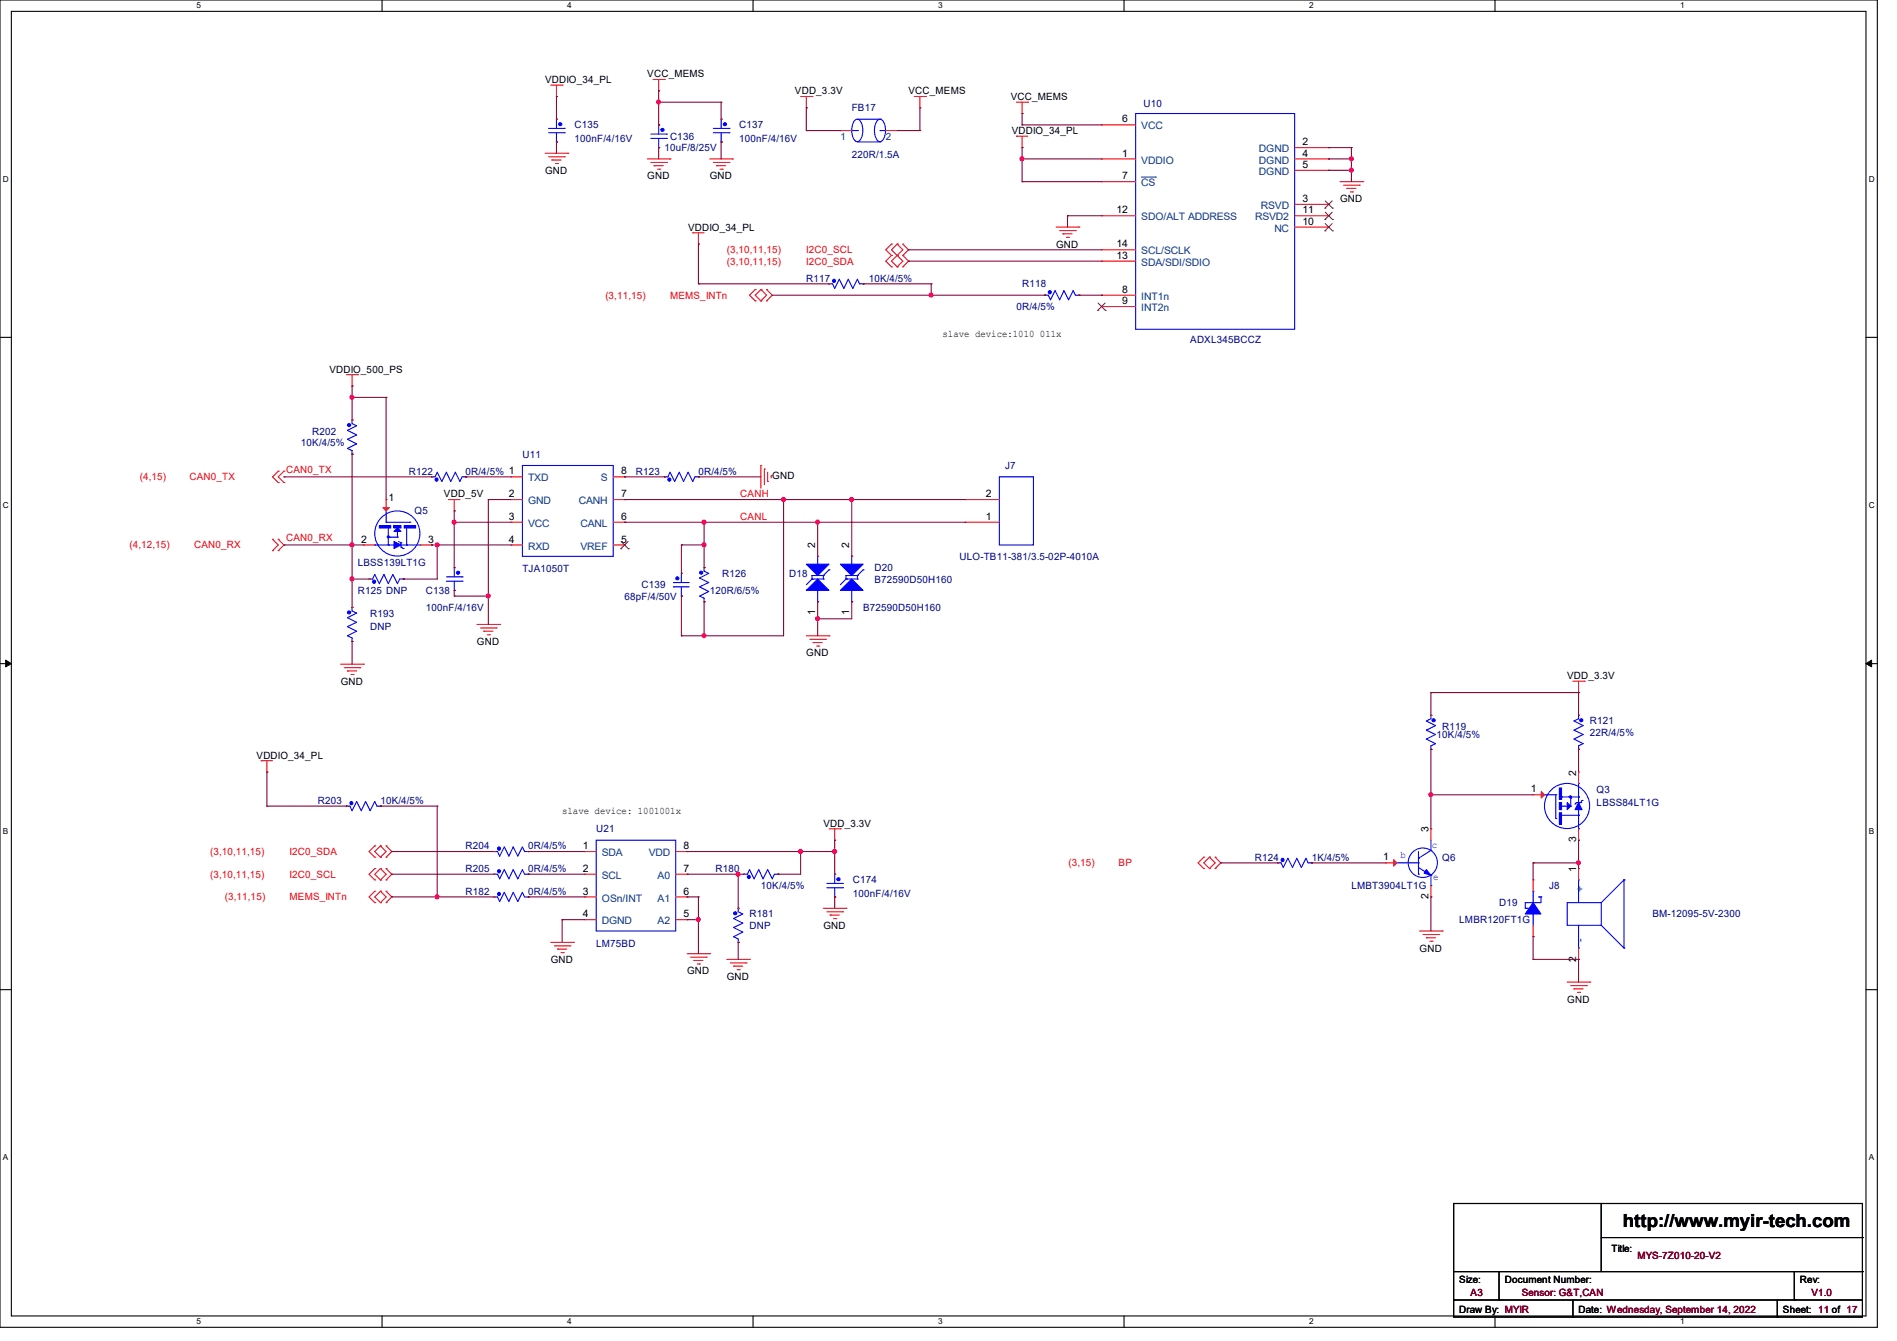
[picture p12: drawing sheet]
<svg xmlns="http://www.w3.org/2000/svg" width="297mm" height="210mm" viewBox="0 0 297 210" stroke-linecap="round" stroke-linejoin="round" font-family="sans-serif">
<g fill="none" stroke="#000" stroke-width=".17">
<path d="M0 0h293.9v207.9h-293.9zM1.8 1.8h290.3v204.3h-290.3zM59.8 0v1.8M117.9 0v1.8M176 0v1.8M234.1 0v1.8M0 52.8h1.8M292.1 52.8h1.8M0 103.9h1.8M292.1 103.9h1.8M0 155h1.8M292.1 155h1.8"/>
<path d="M227.6 188.5h64v17.7h-64zM227.6 199.1h64M234.7 199.1v4.5M250.7 188.5h.1M250.7 188.5v10.6M250.7 193.8h40.9M280.9 199.1v4.5M291.6 199.1h.1M291.6 193.8h.1M59.8 206.1v1.8M117.9 206.1v1.8M176 206.1v1.8"/>
<path d="M227.6 203.6h.1M227.6 203.6h64M234.1 206.1v1.8M234.7 203.6h.1M246.3 206.2h.1M246.3 203.6v2.6M278.3 206.2h.1M278.3 203.6v2.6M280.9 203.6h.1"/>
</g>
<path d="M.9 103.4l.9 .5-.9 .5zM292.1 103.9l.9-.5v1z" fill="#000"/>
<path d="M.9 103.4l.9 .5-.9 .5zM292.1 103.9l.9-.5v1z" fill="none" stroke="#000" stroke-width=".16"/>
<g fill="none" stroke="#f00" stroke-width=".17">
<path d="M86.2 13.3h1.8M87.1 15.1h.1M87.1 13.3v1.8M88 13.3h.1M102.2 12.4h1.8M103.1 14.2h.1M103.1 12.4v1.8M104 12.4h.1M125.3 15.1h1.8M126.2 16.9h.1M126.2 15.1v1.8M127.1 15.1h.1"/>
<path d="M143.1 15.1h1.8M144 16.9h.1M144 15.1v1.8M144.9 15.1h.1M159.1 16h1.8M160 17.8h.1M160 16v1.8M160.9 16h.1M85.3 24h3.6M85.9 24.6h2.4M86.4 25.1h.1M86.4 25.1h1.4"/>
<path d="M87 25.6h.3M87.3 25.6h.1M88.3 24.6h.1M88.9 24h.1M101.3 24.9h3.6M101.9 25.4h2.5M102.4 26h.1M102.4 26h1.4M103 26.5h.3M103.3 26.5h.1M104.4 25.4h.1M104.9 24.9h.1"/>
<path d="M108.5 36.4h.1M108.5 36.4h1.7M109.3 38.2h.1M109.3 36.4v1.8M111.1 24.9h3.6M111.7 25.4h2.4M112.2 26h.1M112.2 26h1.4M112.7 26.5h.4M113.1 26.5h.1M114.1 25.4h.1M114.7 24.9h.1"/>
<path d="M131.6 20.4h.1M131.6 20.4h1.7M138.7 20.4h1.8M139.6 38.2h.1M139.6 38.2l-.9 .9 .9 .9M140.5 38.2h.1M140.5 20.4h.1M140.5 38.2l-.9 .9 1.8 1.8-.9 .9M140.5 38.2l.9 .9-1.8 1.8 .9 .9M141.4 38.2h.1M141.4 38.2l.8 .9-.8 .9M159.1 21.3h.1"/>
<path d="M159.1 21.3h1.8M160 23.1h.1M160 21.3v1.8M165.4 35.6h3.5M165.9 36.1h2.5M166.4 36.6h.1M166.4 36.6h1.5M167 37.2h.3M167.3 37.2h.1M168.4 36.1h.1M168.9 35.6h.1M209.8 28.4h3.6"/>
<path d="M210.4 29h2.4M210.9 29.5h.1M210.9 29.5h1.4M211.4 30.1h.4M211.8 30.1h.1M212.8 29h.1M213.4 28.4h.1M54.2 58.7h1.8M55.1 58.7v1.8M56 58.7h.1M118.2 45.3h.1M118.2 47.1h.1"/>
<path d="M118.2 45.3l-.9 .9 .9 .9M119.1 47.1h.1M119.1 45.3h.1M119.1 45.3l-.9 .9 .9 .9M119.1 45.3l.9 .9-.9 .9M120 45.3h.1M120 47.1h.1M120 45.3l.9 .9-.9 .9M139.6 40h.1M139.6 41.8h.1M139.6 40l-.9 .9 .9 .9M140.5 40h.1"/>
<path d="M140.5 41.8h.1M141.4 40h.1M141.4 41.8h.1M141.4 40l.8 .9-.8 .9M43.6 73.8h.1M43.6 75.6h.1M43.6 73.8l-.9 .9 .9 .9M44.4 73.8h.1M44.4 75.6h.1M44.4 73.8l-.8 .9 .8 .9M55.1 60.5h.1M70.2 78.2h.1"/>
<path d="M70.2 78.2h1.8M71.1 78.2v1.8M119.1 72.9h.1M119.1 72.9v3.6M119.7 73.4h.1M119.7 73.4v2.5M120.2 75.4h.1M120.2 74v1.4M120.7 74.5h.1M120.7 74.5v.3M42.7 86.2h.1M42.7 84.5h.1"/>
<path d="M42.7 84.5l.9 .8-.9 .9M43.6 84.5h.1M43.6 86.2h.1M43.6 84.5l.8 .8-.8 .9M71.1 80h.1M74.7 97.8h3.5M75.2 98.3h2.5M75.7 98.8h.1M75.7 98.8h1.5M76.3 99.4h.3M76.6 99.4h.1M77.7 98.3h.1"/>
<path d="M78.2 97.8h.1M126.2 99.6h3.6M129.8 99.6h.1M40.9 119.1h.1M40.9 119.1h1.8M41.8 119.1v1.8M53.3 104h3.6M53.9 104.6h2.4M54.4 105.1h.1M54.4 105.1h1.4M54.9 105.6h.4M55.3 105.6h.1"/>
<path d="M56.3 104.6h.1M56.9 104h.1M126.8 100.1h2.4M127.3 100.6h.1M127.3 100.6h1.4M127.8 101.2h.4M128.2 101.2h.1M129.2 100.1h.1M246.3 106.7h1.7M247.1 108.5h.1M247.1 106.7v1.8M248 106.7h.1"/>
<path d="M41.8 120.9h.1M58.7 136h.1M58.7 137.8h.1M58.7 132.5h.1M58.7 134.2h.1M58.7 139.6h.1M58.7 136l-.9 .9 .9 .9M58.7 132.5l-.9 .8 .9 .9M58.7 139.6l-.9 .9 .9 .9M59.6 137.8h.1M59.6 136h.1M59.6 134.2h.1"/>
<path d="M59.6 132.5h.1M59.6 139.6h.1M59.6 136l-.9 .9 .9 .9M59.6 136l.9 .9-.9 .9M59.6 132.5l-.9 .8 .9 .9M59.6 132.5l.9 .8-.9 .9M59.6 139.6l-.9 .9 .9 .9M59.6 139.6l.9 .9-.9 .9M60.5 136h.1M60.5 137.8h.1M60.5 132.5h.1M60.5 134.2h.1"/>
<path d="M60.5 139.6h.1M60.5 132.5l.8 .8-.8 .9M60.5 139.6l.8 .9-.8 .9M60.5 136l.8 .9-.8 .9M129.8 129.8h1.8M130.7 131.6h.1M130.7 129.8v1.8M131.6 129.8h.1M188.5 134.2h.1M188.5 136h.1M188.5 134.2l-.9 .9 .9 .9M189.4 136h.1"/>
<path d="M189.4 134.2h.1M189.4 134.2l-.9 .9 .9 .9M189.4 134.2l.8 .9-.8 .9M190.2 134.2h.1M190.2 136h.1M190.2 134.2l.9 .9-.9 .9M58.7 141.4h.1M59.6 141.4h.1M60.5 141.4h.1M86.2 147.6h3.6M86.8 148.1h2.4M87.3 148.6h.1"/>
<path d="M87.3 148.6h1.4M87.8 149.2h.4M88.2 149.2h.1M89.2 148.1h.1M89.8 147.6h.1M107.6 149.4h3.5M108.1 149.9h2.5M108.6 150.4h.1M108.6 150.4h1.5M109.2 151h.3M109.5 151h.1M110.6 149.9h.1"/>
<path d="M111.1 149.4h.1M113.8 150.2h3.5M114.3 150.8h2.5M114.9 151.3h.1M114.9 151.3h1.4M115.4 151.8h.3M115.7 151.8h.1M116.8 150.8h.1M117.3 150.2h.1M128.9 142.2h3.6M129.5 142.8h2.4M130 143.3h.1"/>
<path d="M130 143.3h1.4M130.5 143.8h.4M130.9 143.8h.1M131.9 142.8h.1M132.5 142.2h.1M222.2 145.8h3.6M222.8 146.3h2.5M223.3 146.9h.1M223.3 146.9h1.4M223.9 147.4h.3M224.2 147.4h.1M225.3 146.3h.1"/>
<path d="M225.8 145.8h.1M245.4 153.8h3.5M245.9 154.3h2.5M246.4 154.9h.1M246.4 154.9h1.5M247 155.4h.3M247.3 155.4h.1M248.4 154.3h.1M248.9 153.8h.1"/>
</g>
<g fill="none" stroke="#00f" stroke-width=".17">
<path d="M133.9 18.8l.3-.1a1.22 1.22 0 0 1 .8 1.2 2.59 2.59 0 0 1-.5 2.2l-.3 .1a1.22 1.22 0 0 1-.8-1.2 2.59 2.59 0 0 1 .5-2.2zM134.2 18.7h3.6M137.5 18.8l.3-.1a1.22 1.22 0 0 1 .8 1.2 2.59 2.59 0 0 1-.6 2.2l-.2 .1a1.22 1.22 0 0 1-.8-1.2 2.59 2.59 0 0 1 .5-2.2zM137.8 18.7h.1M133.3 20.4h.9M134.2 20.4h.1M134.2 22.2h3.6M137.8 20.4h.1M137.8 22.2h.1M137.8 20.4h.9M77.3 136.9h.1M77.3 136.9h.6l.3 .7 .8-1.4 .7 1.4 .6-1.4 .8 1.4 .7-1.4 .3 .7h.6"/>
<path d="M82.7 136.9h.1"/>
</g>
<circle cx="78.1" cy="136.4" r=".24" fill="#00f"/>
<circle cx="78.1" cy="136.4" r=".24" fill="none" stroke="#00f" stroke-width=".17"/>
<path d="M77.3 136.9h.1M82.7 136.9h.1" fill="none" stroke="#f00" stroke-width=".17"/>
<path d="M245.4 125.7l.5 .5-.5 .6z" fill="#00f"/>
<path d="M245.4 125.7l.5 .5-.5 .6z" fill="none" stroke="#00f" stroke-width=".17"/>
<circle cx="245.9" cy="124.8" r=".17" fill="#00f"/>
<g fill="none" stroke="#00f" stroke-width=".17">
<path d="M241.8 124.5h1.8M243.6 124.5h.1M243.6 128.2h.1M243.6 124.5v3.7M244.5 124.8h.1M244.5 124.8h1.2M244.5 127.7h2.6M244.5 126.2h1.4M245.9 126.2h.1M245.9 125h.1M245.9 125v1.2M246.1 124.8h1"/>
<path d="M247.1 124.8h.1M247.1 122.7h.1M247.1 127.7h.1M247.1 129.8h.1M247.1 122.7v2.1M247.1 127.7v2.1"/>
<circle cx="245.3" cy="126.2" r="3.5"/>
<circle cx="245.9" cy="124.8" r=".17"/>
</g>
<path d="M244.1 127.3h.4v1.8h-.4z" fill-rule="evenodd" fill="#00f"/>
<path d="M244.1 127.3h.4v1.8h-.4z" fill="none" stroke="#00f" stroke-width=".17"/>
<path d="M244.1 123.4h.4v1.8h-.4z" fill-rule="evenodd" fill="#00f"/>
<path d="M244.1 123.4h.4v1.8h-.4z" fill="none" stroke="#00f" stroke-width=".17"/>
<path d="M244.1 125.7h.4v1.1h-.4z" fill-rule="evenodd" fill="#00f"/>
<path d="M244.1 125.7h.4v1.1h-.4z" fill="none" stroke="#00f" stroke-width=".17"/>
<path d="M247.1 125.7l.6 1.1h-1.1z" fill-rule="evenodd" fill="#00f"/>
<path d="M246.6 125.9h.1M247.1 125.7l.6 1.1h-1.1zM247.1 127.7h.1M247.1 124.8h.1M247.1 124.8v.9M247.1 126.8v.9M247.5 125.7h.1M247.5 125.7h-.7l-.2 .2M247.7 125.3h.1M247.7 125.3l-.2 .4" fill="none" stroke="#00f" stroke-width=".17"/>
<path d="M241.3 124l.5 .5-.5 .5z" fill="#f00"/>
<path d="M240 124.5h.1M240 124.5h1.8M241.3 124l.5 .5-.5 .5zM247.1 131.6h.1M247.1 120.9h.1M247.1 120.9v1.8M247.1 129.8v1.8" fill="none" stroke="#f00" stroke-width=".17"/>
<path d="M55.1 71.1h.1M55.1 65.8h.1M55.1 65.8v.5l.7 .4-1.4 .7 1.4 .7-1.4 .7 1.4 .7-1.4 .7 .7 .4v.5" fill="none" stroke="#00f" stroke-width=".17"/>
<circle cx="54.7" cy="66.6" r=".24" fill="#00f"/>
<g fill="none" stroke="#00f" stroke-width=".17">
<path d="M103.1 19.6h.1M103.1 19.6v1.4M101.9 21.7h2.5M101.9 21h2.5M103.1 23.1h.1M103.1 21.7v1.4M104.4 21.7h.1M104.4 21h.1"/>
<circle cx="54.7" cy="66.6" r=".24"/>
</g>
<path d="M55.1 65.8h.1M55.1 71.1h.1" fill="none" stroke="#f00" stroke-width=".17"/>
<circle cx="103.7" cy="20.4" r=".24" fill="#00f"/>
<g fill="none" stroke="#00f" stroke-width=".17">
<path d="M224 117.3h.1M224 112h.1M224 112v.6l-.7 .3 1.4 .7-1.4 .7 1.4 .7-1.4 .7 1.4 .8-.7 .3v.5M247.1 137.8h.1M247.1 137.8v3.6M254.3 137.8h.1M254.3 137.8v10.7M254.3 137.8l-3.6 3.6M245.4 141.4h5.3v3.5h-5.3zM247.1 148.5h.1M247.1 144.9v3.6M250.7 144.9l3.6 3.6"/>
<path d="M254.3 148.5h.1"/>
<circle cx="103.7" cy="20.4" r=".24"/>
</g>
<path d="M103.1 19.6h.1M103.1 23.1h.1M247.1 136h.1M247.1 136v1.8M247.1 150.2h.1M247.1 148.5v1.7" fill="none" stroke="#f00" stroke-width=".17"/>
<circle cx="224.5" cy="112.8" r=".24" fill="#00f"/>
<g fill="none" stroke="#00f" stroke-width=".17">
<path d="M87.1 18.7h.1M87.1 18.7v1.4M85.9 20.8h2.4M85.9 20.1h2.4M87.1 22.2h.1M87.1 20.8v1.4M88.3 20.8h.1M88.3 20.1h.1"/>
<circle cx="224.5" cy="112.8" r=".24"/>
</g>
<path d="M224 112h.1M224 117.3h.1" fill="none" stroke="#f00" stroke-width=".17"/>
<circle cx="87.7" cy="19.5" r=".24" fill="#00f"/>
<g fill="none" stroke="#00f" stroke-width=".17">
<path d="M110.2 94.2h.1M110.2 88.9h.1M110.2 88.9v.6l.8 .3-1.5 .7 1.5 .7-1.5 .7 1.5 .7-1.5 .7 .7 .4v.5"/>
<circle cx="87.7" cy="19.5" r=".24"/>
</g>
<path d="M87.1 18.7h.1M87.1 22.2h.1" fill="none" stroke="#f00" stroke-width=".17"/>
<circle cx="109.8" cy="89.7" r=".24" fill="#00f"/>
<g fill="none" stroke="#00f" stroke-width=".17">
<path d="M55.1 95.1h.1M55.1 95.1v.6l.7 .3-1.4 .7 1.4 .8-1.4 .6 1.4 .7-1.4 .8 .7 .3v.6M55.1 100.5h.1"/>
<circle cx="109.8" cy="89.7" r=".24"/>
</g>
<path d="M110.2 88.9h.1M110.2 94.2h.1" fill="none" stroke="#f00" stroke-width=".17"/>
<circle cx="54.7" cy="95.9" r=".24" fill="#00f"/>
<g fill="none" stroke="#00f" stroke-width=".17">
<path d="M156.5 74.7h5.3v10.6h-5.3zM240 139.6h.1M240 139.6v1.8M238.8 141.4h.1M238.8 142.2h.1M238.8 141.4v.8M240 143.1h.1M240 143.1v1.8M241.3 140.5h.1M241.3 140.5v.9h-2.5"/>
<circle cx="54.7" cy="95.9" r=".24"/>
</g>
<path d="M151.1 78.2h.1M151.1 78.2h5.4M55.1 95.1h.1M151.1 81.8h.1M151.1 81.8h5.4M55.1 100.5h.1" fill="none" stroke="#f00" stroke-width=".17"/>
<path d="M240 141.4l1.3 1.7h-2.5z" fill-rule="evenodd" fill="#00f"/>
<path d="M163.6 46.2h.1M163.6 46.2h.5l.4 .7 .7-1.4 .7 1.4 .7-1.4 .7 1.4 .7-1.4 .4 .7h.5M168.9 46.2h.1M238.8 142.2h.3M239.1 142.2h.1M240 141.4l1.3 1.7h-2.5zM240.9 140.5h.1M240.9 140.5h.4" fill="none" stroke="#00f" stroke-width=".17"/>
<path d="M240 137.8h.1M240 137.8v1.8M240 146.7h.1M240 144.9v1.8" fill="none" stroke="#f00" stroke-width=".17"/>
<circle cx="164.3" cy="45.8" r=".24" fill="#00f"/>
<g fill="none" stroke="#00f" stroke-width=".17">
<path d="M57.8 90.7h.1M57.8 90.7h.5l.4-.7 .7 1.4 .7-1.4 .7 1.4 .7-1.4 .7 1.4 .4-.7h.5M63.1 90.7h.1"/>
<circle cx="164.3" cy="45.8" r=".24"/>
</g>
<path d="M163.6 46.2h.1M168.9 46.2h.1" fill="none" stroke="#f00" stroke-width=".17"/>
<circle cx="58.6" cy="91.1" r=".24" fill="#00f"/>
<g fill="none" stroke="#00f" stroke-width=".17">
<path d="M247.1 117.3h.1M247.1 112h.1M247.1 112v.6l-.7 .3 1.5 .7-1.5 .7 1.5 .7-1.5 .7 1.5 .8-.8 .3v.5"/>
<circle cx="58.6" cy="91.1" r=".24"/>
</g>
<path d="M57.8 90.7h.1M63.1 90.7h.1" fill="none" stroke="#f00" stroke-width=".17"/>
<circle cx="247.6" cy="112.8" r=".24" fill="#00f"/>
<g fill="none" stroke="#00f" stroke-width=".17">
<path d="M105.5 91.9h.1M105.5 91.2h.1M105.5 91.9h2.4M105.5 91.2h2.4M106.7 89.8h.1M106.7 93.3h.1M106.7 89.8v1.4M106.7 91.9v1.4M93.3 131.6h12.5v14.2h-12.5z"/>
<circle cx="247.6" cy="112.8" r=".24"/>
</g>
<g fill="none" stroke="#f00" stroke-width=".17">
<path d="M247.1 112h.1M247.1 117.3h.1M91.6 136.9h.1M91.6 133.3h.1M91.6 133.3h1.7M91.6 136.9h1.7M105.8 133.3h1.8M105.8 136.9h1.8M107.6 133.3h.1M107.6 136.9h.1M91.6 144h.1M91.6 140.5h.1"/>
<path d="M91.6 140.5h1.7M91.6 144h1.7M105.8 140.5h1.8M105.8 144h1.8M107.6 140.5h.1M107.6 144h.1"/>
</g>
<circle cx="106.1" cy="90.6" r=".24" fill="#00f"/>
<g fill="none" stroke="#00f" stroke-width=".17">
<path d="M67.6 74.7h.1M67.6 74.7h.5l.4-.7 .7 1.4 .7-1.4 .7 1.4 .7-1.4 .7 1.4 .3-.7h.6M72.9 74.7h.1"/>
<circle cx="106.1" cy="90.6" r=".24"/>
</g>
<path d="M106.7 89.8h.1M106.7 93.3h.1" fill="none" stroke="#f00" stroke-width=".17"/>
<circle cx="68.3" cy="75.1" r=".24" fill="#00f"/>
<g fill="none" stroke="#00f" stroke-width=".17">
<path d="M54.2 126.2h.1M54.2 126.2h.6l.3 .8 .7-1.5 .8 1.5 .6-1.5 .8 1.5 .7-1.5 .3 .7h.6M59.6 126.2h.1"/>
<circle cx="68.3" cy="75.1" r=".24"/>
</g>
<path d="M67.6 74.7h.1M72.9 74.7h.1" fill="none" stroke="#f00" stroke-width=".17"/>
<circle cx="55" cy="125.8" r=".24" fill="#00f"/>
<g fill="none" stroke="#00f" stroke-width=".17">
<path d="M129.8 44.4h.1M129.8 44.4h.5l.4 .8 .7-1.5 .7 1.5 .7-1.5 .7 1.5 .7-1.5 .4 .7h.5M135.1 44.4h.1"/>
<circle cx="55" cy="125.8" r=".24"/>
</g>
<path d="M54.2 126.2h.1M59.6 126.2h.1" fill="none" stroke="#f00" stroke-width=".17"/>
<circle cx="130.6" cy="44" r=".24" fill="#00f"/>
<g fill="none" stroke="#00f" stroke-width=".17">
<path d="M104 74.7h.1M104 74.7h.6l.3-.7 .7 1.4 .7-1.4 .7 1.4 .7-1.4 .8 1.4 .3-.7h.5M109.3 74.7h.1"/>
<circle cx="130.6" cy="44" r=".24"/>
</g>
<path d="M129.8 44.4h.1M135.1 44.4h.1" fill="none" stroke="#f00" stroke-width=".17"/>
<circle cx="104.8" cy="75.1" r=".24" fill="#00f"/>
<g fill="none" stroke="#00f" stroke-width=".17">
<path d="M177.8 17.8h24.9v33.8h-24.9z"/>
<circle cx="104.8" cy="75.1" r=".24"/>
</g>
<g fill="none" stroke="#f00" stroke-width=".17">
<path d="M172.5 19.6h.1M172.5 19.6h5.3M172.5 24.9h.1M172.5 28.4h.1M172.5 33.8h.1M172.5 39.1h.1M172.5 24.9h5.3M172.5 28.4h5.3M172.5 33.8h5.3M172.5 39.1h5.3M202.7 24.9h5.3M202.7 32h5.3"/>
<path d="M202.7 26.7h5.3M202.7 23.1h5.3M202.7 35.6h5.3M202.7 33.8h5.3M208 32h.1M208 24.9h.1M208 26.7h.1M208 23.1h.1M208 35.6h.1M208 33.8h.1M172.5 46.2h.1M172.5 40.9h.1"/>
<path d="M172.5 48h.1M172.5 46.2h5.3M172.5 40.9h5.3M172.5 48h5.3M104 74.7h.1M109.3 74.7h.1"/>
</g>
<g fill="none" stroke="#804000" stroke-width=".16">
<path d="M207.4 32.6h.1M207.4 36.2h.1M207.4 34.4h.1M207.5 31.5l1.1 1.1M207.5 35l1.1 1.2M207.5 33.2l1.1 1.2M208.6 31.5l-1.2 1.1M208.6 35l-1.2 1.2M208.6 33.2l-1.2 1.2M208.6 32.6h.1M208.6 36.2h.1M208.6 34.4h.1"/>
<path d="M171.9 48.6h.1M171.9 47.5l1.2 1.1M173 47.5l-1.1 1.1M173.1 48.6h.1"/>
</g>
<path d="M178.7 27.7h2.2M180.9 27.7h.1" fill="none" stroke="#004080" stroke-width=".16"/>
<path d="M61.7 83.2l.5-.5 .6 .5z" fill="#00f"/>
<path d="M61.7 83.2l.5-.5 .6 .5z" fill="none" stroke="#00f" stroke-width=".17"/>
<circle cx="60.8" cy="84.1" r=".17" fill="#00f"/>
<g fill="none" stroke="#00f" stroke-width=".17">
<path d="M58.7 85.3h.1M58.7 85.3h2.1M60.5 81.8h.1M60.5 80v1.8M60.5 81.8h3.7M60.8 82.7h.1M60.8 85.3h.1M60.8 82.7v1.2M60.8 84.3v1M61 84.1h.1M61 84.1h1.2M62.2 84.1h.1"/>
<path d="M62.2 83.2v.9M63.7 85.3h.1M63.7 85.3h2.1M63.7 82.7v2.6M64.2 81.8h.1M65.8 85.3h.1"/>
<circle cx="60.8" cy="84.1" r=".17"/>
<circle cx="62.2" cy="83.5" r="3.5"/>
</g>
<path d="M63.3 82.3h1.8v.4h-1.8z" fill-rule="evenodd" fill="#00f"/>
<path d="M63.3 82.3h1.8v.4h-1.8z" fill="none" stroke="#00f" stroke-width=".17"/>
<path d="M59.4 82.3h1.8v.4h-1.8z" fill-rule="evenodd" fill="#00f"/>
<path d="M59.4 82.3h1.8v.4h-1.8z" fill="none" stroke="#00f" stroke-width=".17"/>
<path d="M61.7 82.3h1.1v.4h-1.1z" fill-rule="evenodd" fill="#00f"/>
<path d="M61.7 82.3h1.1v.4h-1.1z" fill="none" stroke="#00f" stroke-width=".17"/>
<path d="M61.7 84.8l1.1 .5-1.1 .6z" fill-rule="evenodd" fill="#00f"/>
<path d="M60.8 85.3h.1M60.8 85.3h.9M61.7 84.8l1.1 .5-1.1 .6zM62.4 84.8l.4 .2M62.8 85h.1M62.8 85.7h.1M62.8 85v.7M62.8 85.7l.3 .2M62.8 85.3h.9M63.1 85.9h.1M63.7 85.3h.1" fill="none" stroke="#00f" stroke-width=".17"/>
<path d="M59.9 79.5h1.1l-.5 .5z" fill="#f00"/>
<path d="M59.9 79.5h1.1l-.5 .5zM60.5 78.2h.1M60.5 78.2v1.8M56.9 85.3h.1M56.9 85.3h1.8M65.8 85.3h1.8M67.6 85.3h.1" fill="none" stroke="#f00" stroke-width=".17"/>
<path d="M200 135.1h.1M200 135.1h.6l.3 .7 .7-1.4 .8 1.4 .6-1.4 .8 1.4 .7-1.4 .3 .7h.6M205.4 135.1h.1" fill="none" stroke="#00f" stroke-width=".17"/>
<circle cx="200.8" cy="134.7" r=".24" fill="#00f"/>
<g fill="none" stroke="#00f" stroke-width=".17">
<path d="M81.8 72.9h14.2v14.2h-14.2zM77.3 140.5h.1M77.3 140.5h.6l.3 .7 .8-1.5 .7 1.5 .6-1.5 .8 1.5 .7-1.5 .3 .8h.6M82.7 140.5h.1"/>
<circle cx="200.8" cy="134.7" r=".24"/>
</g>
<g fill="none" stroke="#f00" stroke-width=".17">
<path d="M80 74.7h.1M80 78.2h.1M80 74.7h1.8M80 78.2h1.8M96 74.7h1.8M96 78.2h1.8M97.8 74.7h.1M97.8 78.2h.1M80 81.8h.1M80 85.3h.1M80 81.8h1.8M80 85.3h1.8"/>
<path d="M96 81.8h1.8M96 85.3h1.8M97.8 85.3h.1M97.8 81.8h.1M200 135.1h.1M205.4 135.1h.1"/>
</g>
<path d="M97.2 85.9h.1M97.2 84.8l1.2 1.1M98.3 84.8l-1.1 1.1M98.4 85.9h.1" fill="none" stroke="#804000" stroke-width=".16"/>
<circle cx="78.1" cy="140" r=".24" fill="#00f"/>
<g fill="none" stroke="#00f" stroke-width=".17">
<path d="M116.5 136.9h.1M116.5 136.9h.5l.3-.7 .8 1.4 .7-1.4 .7 1.4 .7-1.4 .7 1.4 .3-.7h.6M121.8 136.9h.1"/>
<circle cx="78.1" cy="140" r=".24"/>
</g>
<path d="M77.3 140.5h.1M82.7 140.5h.1" fill="none" stroke="#f00" stroke-width=".17"/>
<circle cx="117.2" cy="137.3" r=".24" fill="#00f"/>
<g fill="none" stroke="#00f" stroke-width=".17">
<path d="M115.6 147.6h.1M115.6 142.2h.1M115.6 142.2v.6l.7 .3-1.4 .7 1.4 .8-1.4 .6 1.4 .8-1.4 .7 .7 .3v.6"/>
<circle cx="117.2" cy="137.3" r=".24"/>
</g>
<path d="M116.5 136.9h.1M121.8 136.9h.1" fill="none" stroke="#f00" stroke-width=".17"/>
<circle cx="115.1" cy="143" r=".24" fill="#00f"/>
<circle cx="115.1" cy="143" r=".24" fill="none" stroke="#00f" stroke-width=".17"/>
<path d="M115.6 142.2h.1M115.6 147.6h.1" fill="none" stroke="#f00" stroke-width=".17"/>
<path d="M131.6 88.3h3.5l-1.8 1.8z" fill="#00f"/>
<path d="M131.6 88.3h3.5l-1.8 1.8z" fill="none" stroke="#00f" stroke-width=".17"/>
<path d="M131.6 92.5l1.7-1.8 1.8 1.8z" fill="#00f"/>
<g fill="none" stroke="#00f" stroke-width=".17">
<path d="M131.6 92.5l1.7-1.8 1.8 1.8zM132.5 90.7h.1M132.5 90.1h.1M132.5 90.7l-.9 .9M132.5 90.7h1.7M132.5 90.1h1.7M132.5 90.1v.6M133.3 92.5h.1M133.3 87.1h.1M133.3 87.1v1.2M133.3 92.5v1.7M134.2 90.7h.1"/>
<path d="M134.2 90.1h.1M134.2 90.1v.6M135.1 89.2h.1M135.1 89.2l-.9 .9M77.3 133.3h.1M77.3 133.3h.6l.3 .8 .8-1.5 .7 1.5 .6-1.5 .8 1.5 .7-1.5 .3 .7h.6M82.7 133.3h.1"/>
</g>
<path d="M133.3 94.2h.1M133.3 87.1h.1" fill="none" stroke="#f00" stroke-width=".17"/>
<circle cx="78.1" cy="132.9" r=".24" fill="#00f"/>
<g fill="none" stroke="#00f" stroke-width=".17">
<path d="M218.7 135.1h3.4M222.1 135.1h.1M222.1 136.9h.1M222.1 134.4h.1M222.1 133.3v3.6M222.1 135.8l1.9 1.3M224 133.2h.1M224 137.1h.1M224 138.7h.1M224 131.6v1.6M224 137.1v1.6M224 133.2l-1.9 1.2"/>
<circle cx="78.1" cy="132.9" r=".24"/>
<circle cx="222.7" cy="135.1" r="2.3"/>
</g>
<path d="M77.3 133.3h.1M82.7 133.3h.1" fill="none" stroke="#f00" stroke-width=".17"/>
<path d="M223.3 136.2l.7 .9-1-.4z" fill="#00f"/>
<path d="M223.3 136.2l.7 .9-1-.4z" fill="none" stroke="#00f" stroke-width=".17"/>
<path d="M218.2 134.6l.5 .5-.5 .5z" fill="#f00"/>
<path d="M216.9 135.1h.1M216.9 135.1h1.8M218.2 134.6l.5 .5-.5 .5zM224 129.8h.1M224 129.8v1.8M224 138.7v1.8M224 140.5h.1" fill="none" stroke="#f00" stroke-width=".17"/>
<path d="M112.9 18.7h.1M112.9 18.7v1.4M111.7 20.8h2.4M111.7 20.1h2.4M112.9 22.2h.1M112.9 20.8v1.4M114.1 20.8h.1M114.1 20.1h.1" fill="none" stroke="#00f" stroke-width=".17"/>
<circle cx="113.5" cy="19.5" r=".24" fill="#00f"/>
<g fill="none" stroke="#00f" stroke-width=".17">
<path d="M129.5 139h2.4M129.5 138.3h2.4M130.7 136.9h.1M130.7 136.9v1.4M130.7 139v1.5M131.9 139h.1M131.9 138.3h.1M130.7 140.5h.1"/>
<circle cx="113.5" cy="19.5" r=".24"/>
</g>
<path d="M112.9 18.7h.1M112.9 22.2h.1" fill="none" stroke="#f00" stroke-width=".17"/>
<circle cx="131.3" cy="137.7" r=".24" fill="#00f"/>
<circle cx="131.3" cy="137.7" r=".24" fill="none" stroke="#00f" stroke-width=".17"/>
<path d="M130.7 136.9h.1M130.7 140.5h.1" fill="none" stroke="#f00" stroke-width=".17"/>
<path d="M126.2 88.3h3.6l-1.8 1.8z" fill="#00f"/>
<path d="M126.2 88.3h3.6l-1.8 1.8z" fill="none" stroke="#00f" stroke-width=".17"/>
<path d="M126.2 92.5l1.8-1.8 1.8 1.8z" fill="#00f"/>
<g fill="none" stroke="#00f" stroke-width=".17">
<path d="M69.9 91h2.4M69.9 90.3h2.4M71.1 88.9h.1M71.1 92.5h.1M71.1 88.9v1.4M71.1 91v1.5M72.3 91h.1M72.3 90.3h.1M126.2 92.5l1.8-1.8 1.8 1.8zM127.1 90.7h.1M127.1 90.1h.1M127.1 90.7l-.9 .9"/>
<path d="M127.1 90.7h1.8M127.1 90.1h1.8M127.1 90.1v.6M128 92.5h.1M128 87.1h.1M128 87.1v1.2M128 92.5v1.7M128.9 90.7h.1M128.9 90.1h.1M128.9 90.1v.6M129.8 89.2h.1M129.8 89.2l-.9 .9"/>
</g>
<path d="M128 94.2h.1M128 87.1h.1" fill="none" stroke="#f00" stroke-width=".17"/>
<circle cx="71.7" cy="89.7" r=".24" fill="#00f"/>
<circle cx="71.7" cy="89.7" r=".24" fill="none" stroke="#00f" stroke-width=".17"/>
<path d="M71.1 88.9h.1M71.1 92.5h.1" fill="none" stroke="#f00" stroke-width=".17"/>
<path d="M87.1 15.1h.1M87.1 15.1v3.6M87.1 22.2h.1M87.1 22.2v1.8M142.2 39.1h.1M142.2 39.1h30.3M142.2 40.9h.1M142.2 40.9h30.3M240 135.1h.1M240 135.1v2.7M240 135.1h7.1" fill="none" stroke="#800040" stroke-width=".17"/>
<circle cx="247.1" cy="135.1" r=".32" fill="#f0f"/>
<circle cx="247.1" cy="135.1" r=".32" fill="none" stroke="#f0f" stroke-width=".17"/>
<path d="M224 108.5h.1M224 117.3h.1M224 108.5h23.1M224 117.3v7.2M247.1 108.5h.1M247.1 108.5v3.5M240 146.7h.1M240 150.2h.1M240 146.7v3.5M240 150.2h7.1" fill="none" stroke="#800040" stroke-width=".17"/>
<circle cx="224" cy="124.4" r=".32" fill="#f0f"/>
<circle cx="224" cy="124.4" r=".32" fill="none" stroke="#f0f" stroke-width=".17"/>
<path d="M208 23.1h.1M208 23.1h3.6M211.6 23.1h.1M211.6 23.1v1.8M224 108.5h.1M224 108.5v3.5M224 124.5h.1M224 124.5h16M247.1 150.2h.1M247.1 150.2v3.6" fill="none" stroke="#800040" stroke-width=".17"/>
<circle cx="211.6" cy="24.9" r=".32" fill="#f0f"/>
<circle cx="211.6" cy="24.9" r=".32" fill="none" stroke="#f0f" stroke-width=".17"/>
<path d="M208 24.9h.1M208 26.7h.1M208 24.9h3.6M208 26.7h3.6M211.6 24.9h.1M211.6 26.7h.1M211.6 24.9v3.5" fill="none" stroke="#800040" stroke-width=".17"/>
<circle cx="211.6" cy="26.6" r=".32" fill="#f0f"/>
<circle cx="211.6" cy="26.6" r=".32" fill="none" stroke="#f0f" stroke-width=".17"/>
<g fill="none" stroke="#800040" stroke-width=".17">
<path d="M126.2 16.9h.1M126.2 16.9v3.5M144 16.9h.1M144 16.9v3.5M160 19.6h.1M160 17.8h.1M160 19.6h12.5M160 17.8v1.8M126.2 20.4h.1M126.2 20.4h5.4M140.5 20.4h3.5M144 20.4h.1"/>
<path d="M160 23.1h.1M160 24.9h.1M160 28.4h.1M160 23.1v5.3M160 24.9h12.5M160 28.4h12.5"/>
</g>
<circle cx="160" cy="24.9" r=".32" fill="#f0f"/>
<circle cx="160" cy="24.9" r=".32" fill="none" stroke="#f0f" stroke-width=".17"/>
<g fill="none" stroke="#800040" stroke-width=".17">
<path d="M103.1 14.2h.1M103.1 16h.1M103.1 14.2v1.8M103.1 16h9.8M112.9 16h.1M112.9 16v2.7M103.1 23.1h.1M103.1 23.1v1.8M112.9 22.2h.1M112.9 22.2v2.7M167.1 33.8h.1M167.1 33.8h5.4"/>
<path d="M167.1 33.8v1.8"/>
</g>
<circle cx="103.1" cy="16" r=".32" fill="#f0f"/>
<circle cx="103.1" cy="16" r=".32" fill="none" stroke="#f0f" stroke-width=".17"/>
<g fill="none" stroke="#800040" stroke-width=".17">
<path d="M103.1 19.6h.1M103.1 16v3.6M109.3 38.2h.1M109.3 38.2v6.2M109.3 44.4h.1M109.3 44.4h20.5M120.9 46.2h24.9M135.1 44.4h10.7M145.8 46.2h.1M145.8 44.4h.1M97.8 81.8h.1M97.8 81.8h12.4"/>
<path d="M106.7 99.6h.1M106.7 85.3h.1M106.7 85.3v4.5M106.7 85.3h3.5M110.2 85.3h.1M110.2 94.2h.1M110.2 85.3v3.6M110.2 94.2v5.4h-3.5"/>
</g>
<circle cx="110.2" cy="85.3" r=".32" fill="#f0f"/>
<circle cx="110.2" cy="85.3" r=".32" fill="none" stroke="#f0f" stroke-width=".17"/>
<path d="M109.3 74.7h.1M109.3 74.7h9.8M133.3 78.2h.1M133.3 78.2v8.9M106.7 93.3h.1M106.7 93.3v6.3M128 96.9h.1M128 81.8h.1M128 81.8v5.3M128 96.9v2.7M128 96.9h5.3" fill="none" stroke="#800040" stroke-width=".17"/>
<circle cx="128" cy="96.9" r=".32" fill="#f0f"/>
<circle cx="128" cy="96.9" r=".32" fill="none" stroke="#f0f" stroke-width=".17"/>
<path d="M71.1 80h.1M71.1 81.8h.1M71.1 80v1.8M71.1 81.8h8.9" fill="none" stroke="#800040" stroke-width=".17"/>
<circle cx="71.1" cy="81.8" r=".32" fill="#f0f"/>
<circle cx="71.1" cy="81.8" r=".32" fill="none" stroke="#f0f" stroke-width=".17"/>
<path d="M110.2 99.6h.1M110.2 99.6h12.5" fill="none" stroke="#800040" stroke-width=".17"/>
<circle cx="110.2" cy="99.5" r=".32" fill="#f0f"/>
<circle cx="110.2" cy="99.5" r=".32" fill="none" stroke="#f0f" stroke-width=".17"/>
<path d="M122.7 78.2h.1M122.7 78.2v21.4" fill="none" stroke="#800040" stroke-width=".17"/>
<circle cx="122.7" cy="78.2" r=".32" fill="#f0f"/>
<circle cx="122.7" cy="78.2" r=".32" fill="none" stroke="#f0f" stroke-width=".17"/>
<path d="M76.5 78.2h.1M76.5 78.2h3.5M122.7 78.2h.1M122.7 78.2h10.6M71.1 81.8h.1M71.1 93.3h.1M71.1 81.8v7.1M71.1 93.3h5.4" fill="none" stroke="#800040" stroke-width=".17"/>
<circle cx="76.4" cy="93.3" r=".32" fill="#f0f"/>
<circle cx="76.4" cy="93.3" r=".32" fill="none" stroke="#f0f" stroke-width=".17"/>
<g fill="none" stroke="#800040" stroke-width=".17">
<path d="M44.4 74.7h.1M44.4 74.7h23.2M44.4 85.3h.1M44.4 85.3h10.7M76.5 93.3h.1M76.5 93.3v4.5M107.6 140.5h.1M107.6 144h.1M107.6 140.5h1.7M107.6 144h1.7M109.3 140.5h.1M109.3 144h.1"/>
<path d="M109.3 140.5v8.9"/>
</g>
<circle cx="109.3" cy="144" r=".32" fill="#f0f"/>
<circle cx="109.3" cy="144" r=".32" fill="none" stroke="#f0f" stroke-width=".17"/>
<path d="M107.6 133.3h.1M107.6 133.3h17.7M130.7 131.6h.1M130.7 131.6v1.7M130.7 140.5h.1M130.7 140.5v1.7" fill="none" stroke="#800040" stroke-width=".17"/>
<circle cx="125.3" cy="133.3" r=".32" fill="#f0f"/>
<circle cx="125.3" cy="133.3" r=".32" fill="none" stroke="#f0f" stroke-width=".17"/>
<path d="M125.3 133.3h.1M125.3 133.3v3.6M125.3 133.3h5.4M130.7 133.3h.1M130.7 133.3v3.6" fill="none" stroke="#800040" stroke-width=".17"/>
<circle cx="130.7" cy="133.3" r=".32" fill="#f0f"/>
<circle cx="130.7" cy="133.3" r=".32" fill="none" stroke="#f0f" stroke-width=".17"/>
<path d="M107.6 136.9h.1M107.6 136.9h8M121.8 136.9h.1M121.8 136.9h3.5" fill="none" stroke="#800040" stroke-width=".17"/>
<circle cx="115.5" cy="136.9" r=".32" fill="#f0f"/>
<circle cx="115.5" cy="136.9" r=".32" fill="none" stroke="#f0f" stroke-width=".17"/>
<g fill="none" stroke="#800040" stroke-width=".17">
<path d="M55.1 85.3h.1M55.1 90.7h.1M55.1 85.3v5.4M55.1 90.7h2.7M63.1 90.7h.1M67.6 85.3h.1M67.6 85.3h.9M68.5 85.3h.1M68.5 85.3v5.4h-5.4M61.3 133.3h.1M61.3 136.9h.1M61.3 133.3h16"/>
<path d="M61.3 136.9h16M61.3 140.5h.1M61.3 140.5h7.2M82.7 140.5h.1M82.7 140.5h8.9M88 144h.1M88 144h3.6M88 144v3.6M115.6 147.6h.1M115.6 147.6v2.6"/>
</g>
<circle cx="55.1" cy="90.7" r=".32" fill="#f0f"/>
<circle cx="55.1" cy="90.7" r=".32" fill="none" stroke="#f0f" stroke-width=".17"/>
<path d="M55.1 71.1h.1M55.1 71.1v14.2M55.1 90.7h.1M55.1 90.7v4.4" fill="none" stroke="#800040" stroke-width=".17"/>
<circle cx="55.1" cy="85.3" r=".32" fill="#f0f"/>
<circle cx="55.1" cy="85.3" r=".32" fill="none" stroke="#f0f" stroke-width=".17"/>
<path d="M55.1 60.5h.1M55.1 62.2h.1M55.1 60.5v1.7M55.1 62.2h5.4M72.9 74.7h.1M72.9 74.7h7.1M55.1 85.3h.1M55.1 85.3h1.8" fill="none" stroke="#800040" stroke-width=".17"/>
<circle cx="55.1" cy="62.2" r=".32" fill="#f0f"/>
<circle cx="55.1" cy="62.2" r=".32" fill="none" stroke="#f0f" stroke-width=".17"/>
<path d="M145.8 46.2h.1M145.8 44.4v1.8M145.8 46.2h17.8M163.6 46.2h.1M55.1 62.2h.1M55.1 62.2v3.6M60.5 62.2h.1M60.5 62.2v16M55.1 100.5h.1M55.1 100.5v3.5" fill="none" stroke="#800040" stroke-width=".17"/>
<circle cx="145.8" cy="46.2" r=".32" fill="#f0f"/>
<circle cx="145.8" cy="46.2" r=".32" fill="none" stroke="#f0f" stroke-width=".17"/>
<path d="M41.8 120.9h.1M41.8 126.2h.1M41.8 120.9v5.3M41.8 126.2h12.4M59.6 126.2h.1M59.6 126.2h8.9M68.5 126.2h.1M68.5 126.2v14.3M68.5 140.5h.1M68.5 140.5h8.8" fill="none" stroke="#800040" stroke-width=".17"/>
<circle cx="68.4" cy="140.4" r=".32" fill="#f0f"/>
<circle cx="68.4" cy="140.4" r=".32" fill="none" stroke="#f0f" stroke-width=".17"/>
<g fill="none" stroke="#800040" stroke-width=".17">
<path d="M97.8 78.2h.1M97.8 74.7h.1M97.8 78.2h24.9M97.8 74.7h6.2M71.1 92.5h.1M71.1 92.5v.8M110.2 81.8h.1M110.2 81.8v3.5M110.2 81.8h17.8M128 94.2h.1M128 94.2v2.7M133.3 94.2h.1"/>
<path d="M133.3 94.2v2.7M82.7 133.3h.1M82.7 136.9h.1M82.7 133.3h8.9M82.7 136.9h8.9M115.6 136.9h.1M115.6 136.9v5.3M191.1 135.1h.1M191.1 135.1h8.9M205.4 135.1h.1M205.4 135.1h11.5M224 124.5h.1"/>
<path d="M224 124.5v5.3M224 140.5h.1M224 140.5v5.3"/>
</g>
<circle cx="110.2" cy="81.8" r=".32" fill="#f0f"/>
<circle cx="110.2" cy="81.8" r=".32" fill="none" stroke="#f0f" stroke-width=".17"/>
<g fill="none" stroke="#800040" stroke-width=".17">
<path d="M168.9 46.2h3.6M172.5 46.2h.1M76.5 78.2h.1M76.5 78.2v15.1M68.5 85.3h.1M68.5 85.3h11.5M247.1 117.3h.1M247.1 117.3v3.6M115.6 136.9h.1M115.6 136.9h.9M247.1 131.6h.1M247.1 135.1h.1"/>
<path d="M247.1 131.6v4.4"/>
</g>
<circle cx="68.4" cy="85.3" r=".32" fill="#f0f"/>
<circle cx="68.4" cy="85.3" r=".32" fill="none" stroke="#f0f" stroke-width=".17"/>
<path d="M133.3 78.2h.1M133.3 78.2h17.8" fill="none" stroke="#800040" stroke-width=".17"/>
<circle cx="133.3" cy="78.2" r=".32" fill="#f0f"/>
<circle cx="133.3" cy="78.2" r=".32" fill="none" stroke="#f0f" stroke-width=".17"/>
<path d="M128 81.8h.1M128 81.8h23.1" fill="none" stroke="#800040" stroke-width=".17"/>
<circle cx="128" cy="81.8" r=".32" fill="#f0f"/>
<circle cx="128" cy="81.8" r=".32" fill="none" stroke="#f0f" stroke-width=".17"/>
<circle cx="247.1" cy="135.1" r=".32" fill="#f0f"/>
<circle cx="247.1" cy="135.1" r=".32" fill="none" stroke="#f0f" stroke-width=".17"/>
<circle cx="224" cy="124.4" r=".32" fill="#f0f"/>
<circle cx="224" cy="124.4" r=".32" fill="none" stroke="#f0f" stroke-width=".17"/>
<circle cx="211.6" cy="24.9" r=".32" fill="#f0f"/>
<circle cx="211.6" cy="24.9" r=".32" fill="none" stroke="#f0f" stroke-width=".17"/>
<circle cx="211.6" cy="26.6" r=".32" fill="#f0f"/>
<circle cx="211.6" cy="26.6" r=".32" fill="none" stroke="#f0f" stroke-width=".17"/>
<circle cx="160" cy="24.9" r=".32" fill="#f0f"/>
<circle cx="160" cy="24.9" r=".32" fill="none" stroke="#f0f" stroke-width=".17"/>
<circle cx="103.1" cy="16" r=".32" fill="#f0f"/>
<circle cx="103.1" cy="16" r=".32" fill="none" stroke="#f0f" stroke-width=".17"/>
<circle cx="110.2" cy="85.3" r=".32" fill="#f0f"/>
<circle cx="110.2" cy="85.3" r=".32" fill="none" stroke="#f0f" stroke-width=".17"/>
<circle cx="128" cy="96.9" r=".32" fill="#f0f"/>
<circle cx="128" cy="96.9" r=".32" fill="none" stroke="#f0f" stroke-width=".17"/>
<circle cx="71.1" cy="81.8" r=".32" fill="#f0f"/>
<circle cx="71.1" cy="81.8" r=".32" fill="none" stroke="#f0f" stroke-width=".17"/>
<circle cx="110.2" cy="99.5" r=".32" fill="#f0f"/>
<circle cx="110.2" cy="99.5" r=".32" fill="none" stroke="#f0f" stroke-width=".17"/>
<circle cx="122.7" cy="78.2" r=".32" fill="#f0f"/>
<circle cx="122.7" cy="78.2" r=".32" fill="none" stroke="#f0f" stroke-width=".17"/>
<circle cx="76.4" cy="93.3" r=".32" fill="#f0f"/>
<circle cx="76.4" cy="93.3" r=".32" fill="none" stroke="#f0f" stroke-width=".17"/>
<circle cx="109.3" cy="144" r=".32" fill="#f0f"/>
<circle cx="109.3" cy="144" r=".32" fill="none" stroke="#f0f" stroke-width=".17"/>
<circle cx="125.3" cy="133.3" r=".32" fill="#f0f"/>
<circle cx="125.3" cy="133.3" r=".32" fill="none" stroke="#f0f" stroke-width=".17"/>
<circle cx="130.7" cy="133.3" r=".32" fill="#f0f"/>
<circle cx="130.7" cy="133.3" r=".32" fill="none" stroke="#f0f" stroke-width=".17"/>
<circle cx="115.5" cy="136.9" r=".32" fill="#f0f"/>
<circle cx="115.5" cy="136.9" r=".32" fill="none" stroke="#f0f" stroke-width=".17"/>
<circle cx="55.1" cy="90.7" r=".32" fill="#f0f"/>
<circle cx="55.1" cy="90.7" r=".32" fill="none" stroke="#f0f" stroke-width=".17"/>
<circle cx="55.1" cy="85.3" r=".32" fill="#f0f"/>
<circle cx="55.1" cy="85.3" r=".32" fill="none" stroke="#f0f" stroke-width=".17"/>
<circle cx="55.1" cy="62.2" r=".32" fill="#f0f"/>
<circle cx="55.1" cy="62.2" r=".32" fill="none" stroke="#f0f" stroke-width=".17"/>
<circle cx="145.8" cy="46.2" r=".32" fill="#f0f"/>
<circle cx="145.8" cy="46.2" r=".32" fill="none" stroke="#f0f" stroke-width=".17"/>
<circle cx="68.4" cy="140.4" r=".32" fill="#f0f"/>
<circle cx="68.4" cy="140.4" r=".32" fill="none" stroke="#f0f" stroke-width=".17"/>
<circle cx="110.2" cy="81.8" r=".32" fill="#f0f"/>
<circle cx="110.2" cy="81.8" r=".32" fill="none" stroke="#f0f" stroke-width=".17"/>
<circle cx="68.4" cy="85.3" r=".32" fill="#f0f"/>
<circle cx="68.4" cy="85.3" r=".32" fill="none" stroke="#f0f" stroke-width=".17"/>
<circle cx="133.3" cy="78.2" r=".32" fill="#f0f"/>
<circle cx="133.3" cy="78.2" r=".32" fill="none" stroke="#f0f" stroke-width=".17"/>
<circle cx="128" cy="81.8" r=".32" fill="#f0f"/>
<circle cx="128" cy="81.8" r=".32" fill="none" stroke="#f0f" stroke-width=".17"/>
<text font-size="2.8" x="254.1" y="192.2">http://www.myir-tech.com</text>
<g font-size="1.6">
<text x="85.3" y="13">VDDIO_34_PL</text>
<text x="101.3" y="12.1">VCC_MEMS</text>
<text x="124.5" y="14.8">VDD_3.3V</text>
<text x="142.2" y="14.8">VCC_MEMS</text>
<text x="158.2" y="15.7">VCC_MEMS</text>
<text x="158.4" y="21">VDDIO_34_PL</text>
<text x="175.7" y="19.2">6</text>
<text x="203.9" y="22.7">2</text>
<text x="85.3" y="27.2">GND</text>
<text x="101.3" y="28.1">GND</text>
<text x="111.1" y="28.1">GND</text>
<text x="175.7" y="24.5">1</text>
<text x="175.7" y="28.1">7</text>
<text x="203.9" y="24.5">4</text>
<text x="203.9" y="26.3">5</text>
<text x="174.8" y="33.4">12</text>
<text x="203.9" y="31.6">3</text>
<text x="203.9" y="35.2">10</text>
<text x="203.9" y="33.4">11</text>
<text x="209.8" y="31.7">GND</text>
<text x="107.7" y="36.1">VDDIO_34_PL</text>
<text x="165.4" y="38.8">GND</text>
<text x="174.8" y="40.5">13</text>
<text x="174.8" y="38.7">14</text>
<text x="175.7" y="45.8">8</text>
<text x="175.7" y="47.6">9</text>
<text x="147.6" y="52.8">slave device:1010</text>
<text x="162.8" y="52.8">011x</text>
<text x="51.6" y="58.3">VDDIO_500_PS</text>
<text x="69.5" y="77.9">VDD_5V</text>
<text x="79.7" y="77.9">2</text>
<text x="97.2" y="74.3">8</text>
<text x="97.2" y="77.9">7</text>
<text x="120.9" y="75.1">GND</text>
<text x="154.3" y="77.9">2</text>
<text x="60.8" y="78.4">1</text>
<text x="79.7" y="81.4">3</text>
<text x="97.2" y="81.4">6</text>
<text x="154.3" y="81.4">1</text>
<text x="56.6" y="85">2</text>
<text x="67" y="85">3</text>
<text x="79.7" y="85">4</text>
<text x="97.2" y="85">5</text>
<text x="127.6" y="85.9" transform="rotate(-90 127.6 85.9)">2</text>
<text x="133" y="85.9" transform="rotate(-90 133 85.9)">2</text>
<text x="74.7" y="101">GND</text>
<text x="127.6" y="96.4" transform="rotate(-90 127.6 96.4)">1</text>
<text x="133" y="96.4" transform="rotate(-90 133 96.4)">1</text>
<text x="53.3" y="107.2">GND</text>
<text x="126.2" y="102.8">GND</text>
<text x="245.4" y="106.3">VDD_3.3V</text>
<text x="40.2" y="118.8">VDDIO_34_PL</text>
<text x="239.7" y="124.1">1</text>
<text x="246.8" y="121.5" transform="rotate(-90 246.8 121.5)">2</text>
<text x="88" y="127.5">slave device: 1001001x</text>
<text x="128.9" y="129.5">VDD_3.3V</text>
<text x="223.6" y="130.3" transform="rotate(-90 223.6 130.3)">3</text>
<text x="246.8" y="131.9" transform="rotate(-90 246.8 131.9)">3</text>
<text x="91.2" y="136.5">2</text>
<text x="91.2" y="133">1</text>
<text x="107" y="133">8</text>
<text x="107" y="136.5">7</text>
<text x="216.6" y="134.7">1</text>
<text x="246.8" y="136.6" transform="rotate(-90 246.8 136.6)">1</text>
<text x="91.2" y="143.6">4</text>
<text x="91.2" y="140.1">3</text>
<text x="107" y="140.1">6</text>
<text x="107" y="143.6">5</text>
<text x="223.6" y="140.8" transform="rotate(-90 223.6 140.8)">2</text>
<text x="128.9" y="145.5">GND</text>
<text x="222.2" y="149">GND</text>
<text x="86.2" y="150.8">GND</text>
<text x="107.6" y="152.6">GND</text>
<text x="113.8" y="153.5">GND</text>
<text x="246.8" y="150.6" transform="rotate(-90 246.8 150.6)">2</text>
<text x="245.4" y="157">GND</text>
<text x="252.3" y="196.1">Title:</text>
<text x="228.5" y="200.9">Size:</text>
<text x="235.6" y="200.9">Document Number:</text>
<text x="281.8" y="200.9">Rev:</text>
<text x="228.5" y="205.6">Draw By: MYIR</text>
<text x="247.1" y="205.6">Date: Wednesday, September 14, 2022</text>
<text x="279.1" y="205.6">Sheet: 11 of 17</text>
</g>
<g font-size="1.6" fill="#000080">
<text x="133.3" y="17.4">FB17</text>
<text x="179" y="16.7">U10</text>
<text x="90" y="20.1">C135</text>
<text x="90" y="22.2">100nF/4/16V</text>
<text x="104" y="23.7">10uF/8/25V</text>
<text x="104.9" y="21.9">C136</text>
<text x="115.7" y="20.1">C137</text>
<text x="115.7" y="22.2">100nF/4/16V</text>
<text x="133.3" y="24.7">220R/1.5A</text>
<text x="126.2" y="44.1">R117</text>
<text x="136" y="44.1">10K/4/5%</text>
<text x="160" y="45">R118</text>
<text x="159.1" y="48.6">0R/4/5%</text>
<text x="186.4" y="53.7">ADXL345BCCZ</text>
<text x="47.1" y="69.9">10K/4/5%</text>
<text x="48.9" y="68.1">R202</text>
<text x="81.8" y="71.7">U11</text>
<text x="64" y="74.3">R122</text>
<text x="72.9" y="74.3">0R/4/5% 1</text>
<text x="99.6" y="74.3">R123</text>
<text x="109.3" y="74.3">0R/4/5%</text>
<text x="157.4" y="73.4">J7</text>
<text x="64.9" y="80.6">Q5</text>
<text x="56" y="88.6">LBSS139LT1G</text>
<text x="81.8" y="89.6">TJA1050T</text>
<text x="136.9" y="89.5">D20</text>
<text x="150.2" y="87.7">ULO-TB11-381/3.5-02P-4010A</text>
<text x="56" y="93">R125 DNP</text>
<text x="66.7" y="93">C138</text>
<text x="66.7" y="95.7">100nF/4/16V</text>
<text x="97.8" y="93.9">68pF/4/50V</text>
<text x="100.5" y="92.1">C139</text>
<text x="111.1" y="93">120R/6/5%</text>
<text x="113.1" y="90.3">R126</text>
<text x="123.6" y="90.3">D18</text>
<text x="135.1" y="95.7">B72590D50H160</text>
<text x="136.9" y="91.2">B72590D50H160</text>
<text x="58" y="96.6">R193</text>
<text x="58" y="98.7">DNP</text>
<text x="248.9" y="113.5">R121</text>
<text x="224.9" y="115.6">10K/4/5%</text>
<text x="225.8" y="114.3">R119</text>
<text x="248.9" y="115.2">22R/4/5%</text>
<text x="49.8" y="125.9">R203</text>
<text x="59.6" y="125.9">10K/4/5%</text>
<text x="250" y="124.1">Q3</text>
<text x="93.3" y="130.3">U21</text>
<text x="250" y="126.2">LBSS84LT1G</text>
<text x="72.9" y="136.6">R205</text>
<text x="72.9" y="133">R204</text>
<text x="82.7" y="136.6">0R/4/5%</text>
<text x="82.7" y="133">0R/4/5%</text>
<text x="112" y="136.6">R180</text>
<text x="196.5" y="134.8">R124</text>
<text x="205.4" y="134.8">1K/4/5%</text>
<text x="225.8" y="134.8">Q6</text>
<text x="72.9" y="140.1">R182</text>
<text x="82.7" y="140.1">0R/4/5%</text>
<text x="117.3" y="143.7">R181</text>
<text x="119.1" y="139.2">10K/4/5%</text>
<text x="133.5" y="138.3">C174</text>
<text x="133.5" y="140.5">100nF/4/16V</text>
<text x="211.6" y="139.2">LMBT3904LT1G</text>
<text x="234.7" y="141.9">D19</text>
<text x="242.5" y="139.2">J8</text>
<text x="258.7" y="143.7">BM-12095-5V-2300</text>
<text x="93.3" y="148.3">LM75BD</text>
<text x="117.3" y="145.5">DNP</text>
<text x="228.5" y="144.6">LMBR120FT1G</text>
</g>
<g font-size="1.6" fill="#004080">
<text x="131.6" y="21.9">1</text>
<text x="138.7" y="21.9">2</text>
<text x="178.7" y="20.3">VCC</text>
<text x="197.1" y="23.8">DGND</text>
<text x="178.7" y="25.6">VDDIO</text>
<text x="178.7" y="29.2">CS</text>
<text x="197.1" y="25.6">DGND</text>
<text x="197.1" y="27.4">DGND</text>
<text x="178.7" y="34.5">SDO/ALT ADDRESS</text>
<text x="196.5" y="34.5">RSVD2</text>
<text x="197.4" y="32.7">RSVD</text>
<text x="178.7" y="41.6">SDA/SDI/SDIO</text>
<text x="178.7" y="39.8">SCL/SCLK</text>
<text x="199.5" y="36.3">NC</text>
<text x="178.7" y="46.9">INT1n</text>
<text x="178.7" y="48.7">INT2n</text>
<text x="82.7" y="75.4">TXD</text>
<text x="94.1" y="75.4">S</text>
<text x="82.7" y="82.5">VCC</text>
<text x="82.7" y="79">GND</text>
<text x="90.6" y="79">CANH</text>
<text x="90.9" y="82.5">CANL</text>
<text x="82.7" y="86.1">RXD</text>
<text x="90.9" y="86.1">VREF</text>
<text x="94.2" y="137.6">SCL</text>
<text x="94.2" y="134.1">SDA</text>
<text x="101.6" y="134.1">VDD</text>
<text x="103" y="137.6">A0</text>
<text x="94.2" y="141.2">OSn/INT</text>
<text x="103" y="141.2">A1</text>
<text x="247.9" y="139.7" transform="rotate(-90 247.9 139.7)">+</text>
<text x="94.2" y="144.7">DGND</text>
<text x="103" y="144.7">A2</text>
<text x="247.9" y="147.6" transform="rotate(-90 247.9 147.6)">-</text>
</g>
<g font-size="1.6" fill="#f00">
<text x="113.8" y="39.7">(3,10,11,15)</text>
<text x="113.8" y="41.4">(3,10,11,15)</text>
<text x="126.2" y="39.7">I2C0_SCL</text>
<text x="126.2" y="41.4">I2C0_SDA</text>
<text x="94.8" y="46.8">(3,11,15)</text>
<text x="104.9" y="46.8">MEMS_INTn</text>
<text x="21.9" y="75.2">(4,15)</text>
<text x="29.7" y="75.2">CAN0_TX</text>
<text x="44.8" y="74.1">CAN0_TX</text>
<text x="115.9" y="77.9">CANH</text>
<text x="115.9" y="81.4">CANL</text>
<text x="20.3" y="85.9">(4,12,15)</text>
<text x="30.4" y="85.9">CAN0_RX</text>
<text x="44.8" y="84.8">CAN0_RX</text>
<text x="32.9" y="137.5">(3,10,11,15)</text>
<text x="32.9" y="133.9">(3,10,11,15)</text>
<text x="45.3" y="137.5">I2C0_SCL</text>
<text x="45.3" y="133.9">I2C0_SDA</text>
<text x="167.3" y="135.7">(3,15)</text>
<text x="175.1" y="135.7">BP</text>
<text x="35.2" y="141">(3,11,15)</text>
<text x="45.3" y="141">MEMS_INTn</text>
</g>
<g font-size="1.6" fill="#00f">
<text x="219.2" y="134.4">b</text>
<text x="224.2" y="132.8">c</text>
<text x="224.4" y="137.8">e</text>
</g>
<g font-size="1.6" fill="#800000">
<text x="256.4" y="197.2">MYS-7Z010-20-V2</text>
<text x="230.3" y="202.9">A3</text>
<text x="238.3" y="202.9">Sensor: G&amp;T,CAN</text>
<text x="283.6" y="202.9">V1.0</text>
</g>
<g font-size="1.3">
<text x="30.8" y="1.3">5</text>
<text x="88.8" y="1.3">4</text>
<text x="146.9" y="1.3">3</text>
<text x="205" y="1.3">2</text>
<text x="263.1" y="1.3">1</text>
<text x=".5" y="28.4">D</text>
<text x="292.6" y="28.4">D</text>
<text x=".5" y="79.5">C</text>
<text x="292.6" y="79.5">C</text>
<text x=".5" y="130.6">B</text>
<text x="292.6" y="130.6">B</text>
<text x=".5" y="181.7">A</text>
<text x="292.6" y="181.7">A</text>
<text x="30.8" y="207.4">5</text>
<text x="88.8" y="207.4">4</text>
<text x="146.9" y="207.4">3</text>
<text x="205" y="207.4">2</text>
<text x="263.1" y="207.4">1</text>
</g>
</svg>
